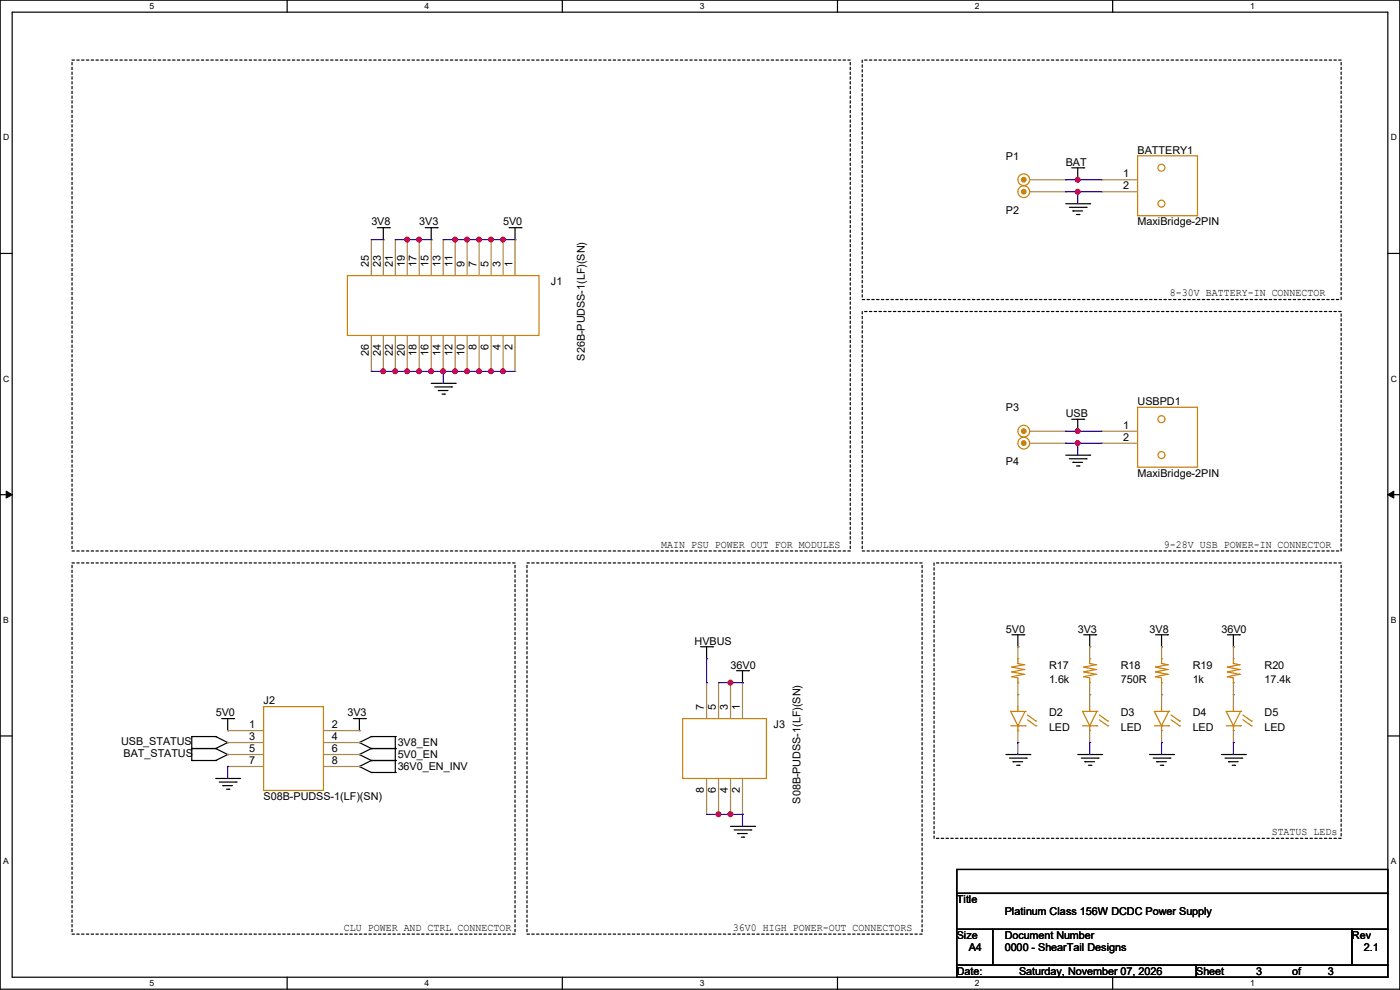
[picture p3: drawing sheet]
<svg xmlns="http://www.w3.org/2000/svg" width="297mm" height="210mm" viewBox="0 0 297 210" stroke-linecap="round" stroke-linejoin="round" font-family="sans-serif">
<path d="M0 0h297v209.8h-297zM2.6 2.6h291.8v204.7h-291.8z" fill="none" stroke="#000" stroke-width=".25"/>
<g fill="#fff">
<path d="M31.7 .3h1v2h-1z"/>
<path d="M31.7 207.6h1v1.9h-1z"/>
</g>
<path d="M60.9 0v2.6M60.9 207.3v2.5" fill="none" stroke="#000" stroke-width=".25"/>
<g fill="#fff">
<path d="M90.1 .3h1v2h-1z"/>
<path d="M90.1 207.6h1v1.9h-1z"/>
</g>
<path d="M119.3 0v2.6M119.3 207.3v2.5" fill="none" stroke="#000" stroke-width=".25"/>
<g fill="#fff">
<path d="M148.5 .3h.9v2h-.9z"/>
<path d="M148.5 207.6h.9v1.9h-.9z"/>
</g>
<path d="M177.7 0v2.6M177.7 207.3v2.5" fill="none" stroke="#000" stroke-width=".25"/>
<g fill="#fff">
<path d="M206.8 .3h1v2h-1z"/>
<path d="M206.8 207.6h1v1.9h-1z"/>
</g>
<path d="M236.1 0v2.6M236.1 207.3v2.5" fill="none" stroke="#000" stroke-width=".25"/>
<g fill="#fff">
<path d="M265.2 .3h1v2h-1z"/>
<path d="M265.2 207.6h1v1.9h-1z"/>
<path d="M.7 28.2h1.2v1.9h-1.2z"/>
<path d="M295.1 28.2h1.2v1.9h-1.2z"/>
<path d="M.7 79.3h1.2v2h-1.2z"/>
<path d="M295.1 79.3h1.2v2h-1.2z"/>
</g>
<path d="M0 53.8h2.6M294.4 53.8h2.6" fill="none" stroke="#000" stroke-width=".25"/>
<g fill="#fff">
<path d="M.7 130.5h1.2v2h-1.2z"/>
<path d="M295.1 130.5h1.1v2h-1.1z"/>
</g>
<path d="M0 104.9h2.6M294.4 104.9h2.6" fill="none" stroke="#000" stroke-width=".25"/>
<path d="M1.3 104.2l1.3 .7-1.3 .8zM294.4 104.9l1.3-.7v1.5z" fill="#000" stroke="#000" stroke-width=".21"/>
<g fill="#fff">
<path d="M.7 181.7h1.2v2h-1.2z"/>
<path d="M295.1 181.7h1.1v2h-1.1z"/>
</g>
<g fill="none" stroke="#000" stroke-width=".25">
<path d="M227.4 35.6h2.5M228.6 38.1h.1M228.6 35.6v2.5M229.9 35.6h.1M80.1 48.3h2.5M81.3 50.8h.1M81.3 48.3v2.5M82.6 48.3h.1M90.2 48.3h2.6M91.5 50.8h.1M91.5 48.3v2.5M92.8 48.3h.1"/>
<path d="M108 48.3h2.5M109.3 50.8h.1M109.3 48.3v2.5M110.5 48.3h.1M226.1 43.2h5.1M226.9 44h3.5M227.6 44.7h.1M227.6 44.7h2.1M228.4 45.5h.5M228.9 45.5h.1M230.4 44h.1M231.2 43.2h.1"/>
<path d="M91.5 81.3h5.1M92.2 82.1h3.6M93 82.8h.1M93 82.8h2M93.8 83.6h.5M94.3 83.6h.1M95.8 82.1h.1M96.6 81.3h.1M226.1 96.6h5.1M226.9 97.3h3.5M227.4 88.9h2.5M227.6 98.1h.1"/>
<path d="M227.6 98.1h2.1M228.4 98.8h.5M228.6 91.5h.1M228.6 88.9v2.6M228.9 98.8h.1M229.9 88.9h.1M230.4 97.3h.1M231.2 96.6h.1M148.6 137.2h2.6M149.9 139.7h.1M149.9 137.2v2.5M151.2 137.2h.1"/>
<path d="M214.7 134.7h2.5M215.9 137.2h.1M215.9 134.7v2.5M217.2 134.7h.1M229.9 134.7h2.6M231.2 137.2h.1M231.2 134.7v2.5M232.5 134.7h.1M245.2 134.7h2.5M246.4 137.2h.1M246.4 134.7v2.5M247.7 134.7h.1"/>
<path d="M260.4 134.7h2.5M261.7 137.2h.1M261.7 134.7v2.5M262.9 134.7h.1M0 156.1h2.6M40.7 158.8h.1M40.7 156.3h.1M40.7 158.8h5.1M40.7 156.3h5.1M40.7 156.3v5M45.8 158.8h.1M45.8 156.3h.1"/>
<path d="M45.8 158.8l2.5 1.3M45.8 156.3l2.5 1.2M47 152.4h2.6M48.3 157.5h.1M48.3 155h.1M48.3 157.5l-2.5 1.3M48.3 152.4v2.6M49.6 152.4h.1M75 152.4h2.5M76.2 157.5h.1M76.2 155h.1M76.2 157.5l2.6 1.3"/>
<path d="M76.2 152.4v2.6M77.5 152.4h.1M78.8 158.8h.1M78.8 156.3h.1M78.8 158.8l-2.6 1.3M78.8 158.8h5.1M78.8 156.3l-2.6 1.2M78.8 156.3h5.1M83.9 158.8h.1M83.9 156.3h.1M83.9 156.3v7.6M156.3 142.3h2.5"/>
<path d="M157.5 144.8h.1M157.5 142.3v2.5M158.8 142.3h.1M294.4 156.1h2.6M40.7 161.3h.1M40.7 161.3h5.1M45.8 161.3h.1M45.8 165.1h5M46.5 165.9h3.6M47.3 166.7h.1M47.3 166.7h2M48 167.4h.6"/>
<path d="M48.3 160.1h.1M48.3 160.1l-2.5 1.2M48.6 167.4h.1M50.1 165.9h.1M50.8 165.1h.1M76.2 162.6h.1M76.2 160.1h.1M76.2 162.6l2.6 1.3M76.2 160.1l2.6 1.2M78.8 161.3h.1M78.8 163.9h.1M78.8 161.3l-2.6 1.3"/>
<path d="M78.8 161.3h5.1M78.8 163.9h5.1M83.9 161.3h.1M83.9 163.9h.1M155 175.3h5.1M155.7 176.1h3.6M156.5 176.8h.1M156.5 176.8h2M157.3 177.6h.5M157.8 177.6h.1M159.3 176.1h.1M160.1 175.3h.1"/>
<path d="M213.4 160.1h5.1M214.2 160.8h3.5M214.9 161.6h.1M214.9 161.6h2.1M215.7 162.3h.5M216.2 162.3h.1M217.7 160.8h.1M218.5 160.1h.1M228.6 160.1h5.1M229.4 160.8h3.6M230.2 161.6h.1M230.2 161.6h2"/>
<path d="M230.9 162.3h.5M231.4 162.3h.1M233 160.8h.1M233.7 160.1h.1M243.9 160.1h5.1M244.6 160.8h3.6M245.4 161.6h.1M245.4 161.6h2M246.2 162.3h.5M246.7 162.3h.1M248.2 160.8h.1M249 160.1h.1"/>
<path d="M259.1 160.1h5.1M259.9 160.8h3.5M260.6 161.6h.1M260.6 161.6h2.1M261.4 162.3h.5M261.9 162.3h.1M263.4 160.8h.1M264.2 160.1h.1M203 184.4h91.4v5.1h-91.4zM203 189.5h91.4v7.6h-91.4zM203 197.1h7.6v7.7h-7.6zM210.6 197.1h76.2v7.7h-76.2z"/>
<path d="M286.8 197.1h7.6v7.7h-7.6zM203 204.8h50.8v2.5h-50.8zM253.8 204.8h40.6v2.5h-40.6z"/>
</g>
<path d="M15.3 12.7h165.1v104.2h-165.1zM182.9 12.7h101.6v50.8h-101.6zM182.9 66.1h101.6v50.8h-101.6zM15.3 119.4h94v78.8h-94zM111.8 119.4h83.8v78.8h-83.8zM198.2 119.4h86.3v58.4h-86.3z" fill="none" stroke="#000" stroke-width=".25" stroke-dasharray=".5"/>
<g fill="none" stroke="#cc8006" stroke-width=".25">
<path d="M241.3 33.1h12.7v12.7h-12.7zM73.7 58.5h40.6v12.7h-40.6zM241.3 86.4h12.7v12.7h-12.7zM215.9 139.7h.1M215.9 139.7v1.1M231.2 139.7h.1M231.2 139.7v1.1M246.4 139.7h.1M246.4 139.7v1.1M261.7 139.7h.1M261.7 139.7v1.1M55.9 149.9h12.7v17.8h-12.7z"/>
<path d="M144.8 152.4h17.8v12.7h-17.8zM214.4 154h3.1M214.7 143.6h.1M214.7 142.5h.1M214.7 141.5h.1M214.7 143.6l1.2 .2v1M214.7 142.5l2.5 .5M214.7 141.5l2.5 .5M215.9 154h.1M215.9 155h.1M215.9 150.9h.1M215.9 144.8h.1"/>
<path d="M215.9 140.8h.1M215.9 149.9v1M215.9 154v1M215.9 140.8l1.3 .2M217.2 143h.1M217.2 141h.1M217.2 142h.1M217.2 143l-2.5 .6M217.2 141l-2.5 .5M217.2 142l-2.5 .5M217.5 150.9h.1M217.5 154h.1"/>
<path d="M217.5 150.9h-3.1l1.5 3.1M217.5 150.9l-1.6 3.1M218 151.7l1.8 1.3M218 152.7l1.8 1.3M219.8 153h.1M219.8 154h.1M229.7 154h3M229.9 143.6h.1M229.9 142.5h.1M229.9 141.5h.1M229.9 143.6l1.3 .2v1M229.9 142.5l2.6 .5"/>
<path d="M229.9 141.5l2.6 .5M231.2 154h.1M231.2 155h.1M231.2 150.9h.1M231.2 144.8h.1M231.2 140.8h.1M231.2 149.9v1M231.2 154v1M231.2 140.8l1.3 .2M232.5 143h.1M232.5 141h.1M232.5 142h.1"/>
<path d="M232.5 143l-2.6 .6M232.5 141l-2.6 .5M232.5 142l-2.6 .5M232.7 150.9h.1M232.7 154h.1M232.7 150.9h-3l1.5 3.1M232.7 150.9l-1.5 3.1M233.2 151.7l1.8 1.3M233.2 152.7l1.8 1.3M235 153h.1M235 154h.1M244.9 154h3"/>
<path d="M245.2 143.6h.1M245.2 142.5h.1M245.2 141.5h.1M245.2 143.6l1.2 .2v1M245.2 142.5l2.5 .5M245.2 141.5l2.5 .5M246.4 154h.1M246.4 155h.1M246.4 150.9h.1M246.4 144.8h.1M246.4 140.8h.1M246.4 149.9v1"/>
<path d="M246.4 154v1M246.4 140.8l1.3 .2M247.7 143h.1M247.7 141h.1M247.7 142h.1M247.7 143l-2.5 .6M247.7 141l-2.5 .5M247.7 142l-2.5 .5M247.9 150.9h.1M247.9 154h.1M247.9 150.9h-3l1.5 3.1M247.9 150.9l-1.5 3.1"/>
<path d="M248.5 151.7l1.7 1.3M248.5 152.7l1.7 1.3M250.2 153h.1M250.2 154h.1M260.1 154h3.1M260.4 143.6h.1M260.4 142.5h.1M260.4 141.5h.1M260.4 143.6l1.3 .2v1M260.4 142.5l2.5 .5M260.4 141.5l2.5 .5M261.7 154h.1"/>
<path d="M261.7 155h.1M261.7 150.9h.1M261.7 144.8h.1M261.7 140.8h.1M261.7 149.9v1M261.7 154v1M261.7 140.8l1.2 .2M262.9 143h.1M262.9 141h.1M262.9 142h.1M262.9 143l-2.5 .6M262.9 141l-2.5 .5"/>
<path d="M262.9 142l-2.5 .5M263.2 150.9h.1M263.2 154h.1M263.2 150.9h-3.1l1.6 3.1M263.2 150.9l-1.5 3.1M263.7 151.7l1.8 1.3M263.7 152.7l1.8 1.3M265.5 153h.1M265.5 154h.1"/>
<circle cx="217.2" cy="38.1" r="1.25"/>
<circle cx="246.4" cy="35.6" r=".74"/>
<circle cx="217.2" cy="40.7" r="1.25"/>
<circle cx="246.4" cy="43.2" r=".74"/>
<circle cx="217.2" cy="94" r="1.25"/>
<circle cx="217.2" cy="91.5" r="1.25"/>
<circle cx="246.4" cy="96.5" r=".74"/>
<circle cx="246.4" cy="88.9" r=".74"/>
</g>
<g fill="none" stroke="#a84" stroke-width=".25">
<path d="M218.5 38.1h7.6M226.1 38.1h.1M233.7 38.1h.1M233.7 38.1h7.6M78.8 50.8h.1M78.8 50.8v7.7M81.3 50.8h.1M81.3 50.8v7.7M83.9 50.8h.1M83.9 50.8v7.7M86.4 50.8h.1M86.4 50.8v7.7"/>
<path d="M88.9 50.8h.1M88.9 50.8v7.7M91.5 50.8h.1M91.5 50.8v7.7M94 50.8h.1M94 50.8v7.7M96.6 50.8h.1M96.6 50.8v7.7M99.1 50.8h.1M99.1 50.8v7.7M101.6 50.8h.1M101.6 50.8v7.7"/>
<path d="M104.2 50.8h.1M104.2 50.8v7.7M106.7 50.8h.1M106.7 50.8v7.7M109.3 50.8h.1M109.3 50.8v7.7M218.5 40.7h7.6M226.1 40.7h.1M233.7 40.7h.1M233.7 40.7h7.6M78.8 78.8h.1M78.8 71.2v7.6"/>
<path d="M81.3 78.8h.1M81.3 71.2v7.6M83.9 78.8h.1M83.9 71.2v7.6M86.4 78.8h.1M86.4 71.2v7.6M88.9 78.8h.1M88.9 71.2v7.6M91.5 78.8h.1M91.5 71.2v7.6M94 78.8h.1M94 71.2v7.6"/>
<path d="M96.6 78.8h.1M96.6 71.2v7.6M99.1 78.8h.1M99.1 71.2v7.6M101.6 78.8h.1M101.6 71.2v7.6M104.2 78.8h.1M104.2 71.2v7.6M106.7 78.8h.1M106.7 71.2v7.6M109.3 78.8h.1M109.3 71.2v7.6"/>
<path d="M218.5 91.5h7.6M218.5 94h7.6M226.1 94h.1M226.1 91.5h.1M233.7 91.5h.1M233.7 94h.1M233.7 91.5h7.6M233.7 94h7.6M215.9 137.2h.1M215.9 137.2v2.5M231.2 137.2h.1M231.2 137.2v2.5"/>
<path d="M246.4 137.2h.1M246.4 137.2v2.5M261.7 137.2h.1M261.7 137.2v2.5M48.3 155h.1M48.3 157.5h.1M48.3 155h7.6M48.3 157.5h7.6M68.6 155h7.6M68.6 157.5h7.6M76.2 155h.1M76.2 157.5h.1"/>
<path d="M149.9 144.8h.1M149.9 144.8v7.6M152.4 144.8h.1M152.4 144.8v7.6M155 144.8h.1M155 144.8v7.6M157.5 144.8h.1M157.5 144.8v7.6M215.9 147.4h.1M215.9 157.5h.1M215.9 144.8v5.1M215.9 155v2.5"/>
<path d="M231.2 147.4h.1M231.2 157.5h.1M231.2 144.8v5.1M231.2 155v2.5M246.4 147.4h.1M246.4 157.5h.1M246.4 144.8v5.1M246.4 155v2.5M261.7 147.4h.1M261.7 157.5h.1M261.7 144.8v5.1M261.7 155v2.5"/>
<path d="M48.3 160.1h.1M48.3 162.6h.1M48.3 160.1h7.6M48.3 162.6h7.6M68.6 160.1h7.6M68.6 162.6h7.6M76.2 160.1h.1M76.2 162.6h.1M149.9 172.8h.1M149.9 165.1v7.7M152.4 172.8h.1M152.4 165.1v7.7"/>
<path d="M155 172.8h.1M155 165.1v7.7M157.5 172.8h.1M157.5 165.1v7.7"/>
</g>
<g fill="#cc8006" stroke="#cc8006" stroke-width=".25">
<circle cx="217.2" cy="40.7" r=".49"/>
<circle cx="217.2" cy="94" r=".49"/>
<circle cx="217.2" cy="38.1" r=".49"/>
<circle cx="217.2" cy="91.5" r=".49"/>
</g>
<g fill="none" stroke="#4200ff" stroke-width=".25">
<path d="M226.1 38.1h.1M226.1 38.1h7.6M228.6 38.1h.1M78.8 50.8h.1M78.8 50.8h2.5M83.9 50.8h.1M83.9 50.8h7.6M86.4 50.8h.1M88.9 50.8h.1M94 50.8h.1M94 50.8h15.3M96.6 50.8h.1"/>
<path d="M99.1 50.8h.1M101.6 50.8h.1M104.2 50.8h.1M106.7 50.8h.1M226.1 40.7h.1M226.1 40.7h7.6M228.6 40.7h.1M228.6 40.7v2.5M78.8 78.8h.1M78.8 78.8h30.5M81.3 78.8h.1M83.9 78.8h.1"/>
<path d="M86.4 78.8h.1M88.9 78.8h.1M91.5 78.8h.1M94 78.8h.1M94 78.8v2.5M96.6 78.8h.1M99.1 78.8h.1M101.6 78.8h.1M104.2 78.8h.1M106.7 78.8h.1M226.1 91.5h.1M226.1 94h.1"/>
<path d="M226.1 91.5h7.6M226.1 94h7.6M228.6 91.5h.1M228.6 94h.1M228.6 94v2.6M149.9 139.7v5.1M149.9 144.8h.1M152.4 144.8h5.1M155 144.8h.1M157.5 144.8h.1M215.9 157.5h.1M215.9 157.5v2.6"/>
<path d="M231.2 157.5h.1M231.2 157.5v2.6M246.4 157.5h.1M246.4 157.5v2.6M261.7 157.5h.1M261.7 157.5v2.6M48.3 162.6h.1M48.3 162.6v2.5M149.9 172.8h7.6M152.4 172.8h.1M155 172.8h.1M157.5 172.8h.1"/>
<path d="M157.5 172.8v2.5"/>
</g>
<g fill="#f00" stroke="#f00" stroke-width=".25">
<circle cx="228.6" cy="38.1" r=".49"/>
<circle cx="228.6" cy="40.7" r=".49"/>
<circle cx="228.6" cy="91.5" r=".49"/>
<circle cx="228.6" cy="94" r=".49"/>
<circle cx="83.8" cy="78.8" r=".49"/>
<circle cx="81.3" cy="78.8" r=".49"/>
<circle cx="88.9" cy="78.8" r=".49"/>
<circle cx="86.4" cy="78.8" r=".49"/>
<circle cx="91.5" cy="78.8" r=".49"/>
<circle cx="99.1" cy="78.8" r=".49"/>
<circle cx="96.5" cy="78.8" r=".49"/>
<circle cx="101.6" cy="78.8" r=".49"/>
<circle cx="106.7" cy="78.8" r=".49"/>
<circle cx="104.2" cy="78.8" r=".49"/>
<circle cx="94" cy="78.8" r=".49"/>
<circle cx="99.1" cy="50.8" r=".49"/>
<circle cx="96.5" cy="50.8" r=".49"/>
<circle cx="106.7" cy="50.8" r=".49"/>
<circle cx="86.4" cy="50.8" r=".49"/>
<circle cx="88.9" cy="50.8" r=".49"/>
<circle cx="104.2" cy="50.8" r=".49"/>
<circle cx="101.6" cy="50.8" r=".49"/>
<circle cx="155" cy="144.8" r=".49"/>
<circle cx="152.4" cy="172.7" r=".49"/>
<circle cx="155" cy="172.7" r=".49"/>
</g>
<g font-size="2.3">
<text x="213.4" y="33.9">P1</text>
<text x="226.1" y="35.1">BAT</text>
<text x="241.3" y="32.6">BATTERY1</text>
<text x="238.3" y="37.6">1</text>
<text x="238.3" y="40.1">2</text>
<text x="78.8" y="47.8">3V8</text>
<text x="88.9" y="47.8">3V3</text>
<text x="106.7" y="47.8">5V0</text>
<text x="213.4" y="45.3">P2</text>
<text x="241.3" y="47.8">MaxiBridge-2PIN</text>
<text x="78.2" y="56.7" transform="rotate(-90 78.2 56.7)">25</text>
<text x="80.8" y="56.7" transform="rotate(-90 80.8 56.7)">23</text>
<text x="83.3" y="56.7" transform="rotate(-90 83.3 56.7)">21</text>
<text x="85.9" y="56.7" transform="rotate(-90 85.9 56.7)">19</text>
<text x="88.4" y="56.7" transform="rotate(-90 88.4 56.7)">17</text>
<text x="90.9" y="56.7" transform="rotate(-90 90.9 56.7)">15</text>
<text x="93.5" y="56.7" transform="rotate(-90 93.5 56.7)">13</text>
<text x="96" y="56.7" transform="rotate(-90 96 56.7)">11</text>
<text x="98.6" y="56.7" transform="rotate(-90 98.6 56.7)">9</text>
<text x="101.1" y="56.7" transform="rotate(-90 101.1 56.7)">7</text>
<text x="103.6" y="56.7" transform="rotate(-90 103.6 56.7)">5</text>
<text x="106.2" y="56.7" transform="rotate(-90 106.2 56.7)">3</text>
<text x="108.7" y="56.7" transform="rotate(-90 108.7 56.7)">1</text>
<text x="116.9" y="60.5">J1</text>
<text x="248.2" y="62.9">8-30V BATTERY-IN CONNECTOR</text>
<text x="78.2" y="75.5" transform="rotate(-90 78.2 75.5)">26</text>
<text x="80.8" y="75.5" transform="rotate(-90 80.8 75.5)">24</text>
<text x="83.3" y="75.5" transform="rotate(-90 83.3 75.5)">22</text>
<text x="85.9" y="75.5" transform="rotate(-90 85.9 75.5)">20</text>
<text x="88.4" y="75.5" transform="rotate(-90 88.4 75.5)">18</text>
<text x="90.9" y="75.5" transform="rotate(-90 90.9 75.5)">16</text>
<text x="93.5" y="75.5" transform="rotate(-90 93.5 75.5)">14</text>
<text x="96" y="75.5" transform="rotate(-90 96 75.5)">12</text>
<text x="98.6" y="75.5" transform="rotate(-90 98.6 75.5)">10</text>
<text x="101.1" y="74.2" transform="rotate(-90 101.1 74.2)">8</text>
<text x="103.6" y="74.2" transform="rotate(-90 103.6 74.2)">6</text>
<text x="106.2" y="74.2" transform="rotate(-90 106.2 74.2)">4</text>
<text x="108.7" y="74.2" transform="rotate(-90 108.7 74.2)">2</text>
<text x="124.1" y="76.5" transform="rotate(-90 124.1 76.5)">S26B-PUDSS-1(LF)(SN)</text>
<text x="213.4" y="87.2">P3</text>
<text x="226.1" y="88.5">USB</text>
<text x="241.3" y="85.9">USBPD1</text>
<text x="238.3" y="90.9">1</text>
<text x="238.3" y="93.5">2</text>
<text x="213.4" y="98.6">P4</text>
<text x="241.3" y="101.2">MaxiBridge-2PIN</text>
<text x="140.3" y="116.2">MAIN PSU POWER OUT FOR MODULES</text>
<text x="246.9" y="116.2">9-28V USB POWER-IN CONNECTOR</text>
<text x="147.4" y="136.7">HVBUS</text>
<text x="213.4" y="134.2">5V0</text>
<text x="228.6" y="134.2">3V3</text>
<text x="243.9" y="134.2">3V8</text>
<text x="259.1" y="134.2">36V0</text>
<text x="155" y="141.8">36V0</text>
<text x="222.5" y="141.8">R17</text>
<text x="237.8" y="141.8">R18</text>
<text x="253" y="141.8">R19</text>
<text x="268.3" y="141.8">R20</text>
<text x="55.9" y="149.4">J2</text>
<text x="222.5" y="144.9">1.6k</text>
<text x="237.8" y="144.9">750R</text>
<text x="253" y="144.9">1k</text>
<text x="268.3" y="144.9">17.4k</text>
<text x="45.8" y="152">5V0</text>
<text x="52.9" y="154.4">1</text>
<text x="70.4" y="154.4">2</text>
<text x="73.7" y="152">3V3</text>
<text x="149.4" y="150.7" transform="rotate(-90 149.4 150.7)">7</text>
<text x="151.9" y="150.7" transform="rotate(-90 151.9 150.7)">5</text>
<text x="154.4" y="150.7" transform="rotate(-90 154.4 150.7)">3</text>
<text x="157" y="150.7" transform="rotate(-90 157 150.7)">1</text>
<text x="164.1" y="154.5">J3</text>
<text x="222.5" y="152">D2</text>
<text x="222.5" y="155">LED</text>
<text x="237.8" y="152">D3</text>
<text x="237.8" y="155">LED</text>
<text x="253" y="152">D4</text>
<text x="253" y="155">LED</text>
<text x="268.3" y="152">D5</text>
<text x="268.3" y="155">LED</text>
<text x="25.7" y="158.1">USB_STATUS</text>
<text x="26.2" y="160.6">BAT_STATUS</text>
<text x="52.9" y="157">3</text>
<text x="52.9" y="159.5">5</text>
<text x="70.4" y="157">4</text>
<text x="70.4" y="159.5">6</text>
<text x="84.4" y="160.9">5V0_EN</text>
<text x="84.4" y="158.3">3V8_EN</text>
<text x="52.9" y="162.1">7</text>
<text x="70.4" y="162.1">8</text>
<text x="84.4" y="163.4">36V0_EN_INV</text>
<text x="55.9" y="169.8">S08B-PUDSS-1(LF)(SN)</text>
<text x="149.4" y="168.2" transform="rotate(-90 149.4 168.2)">8</text>
<text x="151.9" y="168.2" transform="rotate(-90 151.9 168.2)">6</text>
<text x="154.4" y="168.2" transform="rotate(-90 154.4 168.2)">4</text>
<text x="157" y="168.2" transform="rotate(-90 157 168.2)">2</text>
<text x="169.8" y="170.5" transform="rotate(-90 169.8 170.5)">S08B-PUDSS-1(LF)(SN)</text>
<text x="269.8" y="177.2">STATUS LEDs</text>
<text x="203" y="191.6">Title</text>
<text x="72.9" y="197.5">CLU POWER AND CTRL CONNECTOR</text>
<text x="155.5" y="197.5">36V0 HIGH POWER-OUT CONNECTORS</text>
<text x="213.2" y="194.1">Platinum Class 156W DCDC Power Supply</text>
<text x="203" y="199.2">Size</text>
<text x="205.5" y="201.8">A4</text>
<text x="213.1" y="199.2">Document Number</text>
<text x="213.2" y="201.8">0000 - ShearTail Designs</text>
<text x="286.8" y="199.2">Rev</text>
<text x="289.4" y="201.8">2.1</text>
<text x="203" y="206.8">Date:</text>
<text x="216.2" y="206.8">Saturday, November 07, 2026</text>
<text x="253.8" y="206.8">Sheet</text>
<text x="266.5" y="206.8">3</text>
<text x="274.1" y="206.8">of</text>
<text x="281.7" y="206.8">3</text>
</g>
<g font-size="1.8">
<text x="31.7" y="1.9">5</text>
<text x="90.1" y="1.9">4</text>
<text x="148.5" y="1.9">3</text>
<text x="206.8" y="1.9">2</text>
<text x="265.2" y="1.9">1</text>
<text x=".7" y="29.8">D</text>
<text x="295.1" y="29.8">D</text>
<text x=".7" y="80.9">C</text>
<text x="295.1" y="80.9">C</text>
<text x=".7" y="132.1">B</text>
<text x="295.1" y="132.1">B</text>
<text x=".7" y="183.3">A</text>
<text x="295.1" y="183.3">A</text>
<text x="31.7" y="209.2">5</text>
<text x="90.1" y="209.2">4</text>
<text x="148.5" y="209.2">3</text>
<text x="206.8" y="209.2">2</text>
<text x="265.2" y="209.2">1</text>
</g>
</svg>
